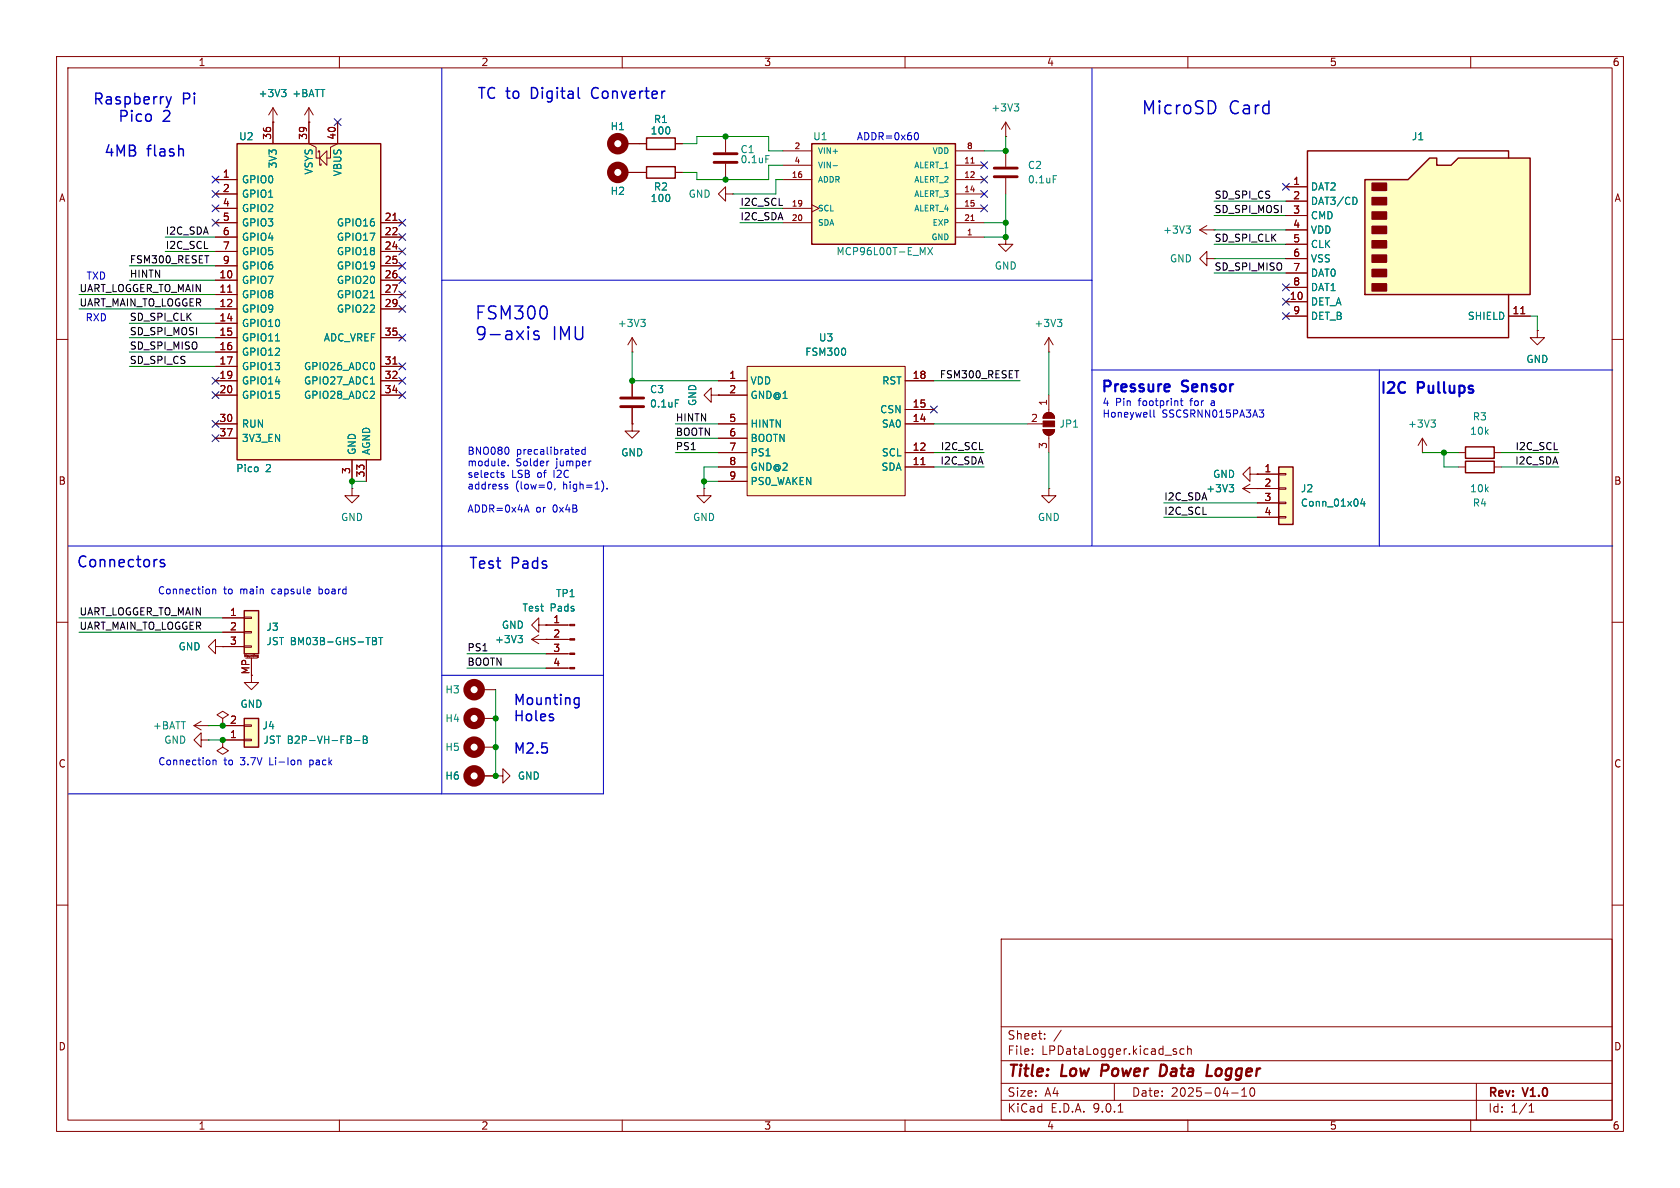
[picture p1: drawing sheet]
<svg xmlns="http://www.w3.org/2000/svg" width="297mm" height="210mm" viewBox="0 0 297 210" stroke-linecap="round" stroke-linejoin="round" font-family="sans-serif">
<path d="M0 0h297v210h-297z" fill="#fff" stroke="#fff" stroke-width=".18"/>
<g fill="none" stroke="#840000" stroke-width=".18">
<path d="M10 10h277v190h-277zM12 12h273v186h-273zM54.6 19.1l-.8 1.2M54.6 19.1l.8 1.2M54.6 19.1v2.5M60 10v2M110 10v2M160 10v2M210 10v2M260 10v2M54.6 21.6h.1M10 60h2"/>
<path d="M251.5 77.5l-.8 1.2M251.5 77.5l.7 1.2M251.5 77.5v2.5M285 60h2M251.5 80h.1M10 110h2M285 110h2M35.6 130.8v1.3l-1.3-1.3 1.3-1.3v1.3h1.2M36.8 130.8h.1M10 160h2M177 166h108v32h-108zM285 160h2"/>
<path d="M60 198v2M110 198v2M160 198v2M177 194.5h108M177 191.5h108M177 187.5h108M177 181.5h108M182.5 186.3v.1M182.5 185.5v.1M184.7 183.6v.1M184.7 182.8v.1M187.6 182.1l-1.3 2"/>
<path d="M197 191.5v3M197.7 196.6h.8M208 186v.3M209.3 185.5l-.4-.1-.3 .3v.4l.1 .2h.6M210 184.9v1.5M210 185.5l.2-.1 .3 .1 .1 .9M210 198v2M217.7 193.2h1.2M219.5 193.8h.9M219.5 192.7l.5-.4v1.5M221.1 192.4a.81 .81 0 0 0 .4 1.4l.2-.1 .1-.5-.1-.8M260 198v2"/>
<path d="M261 191.5v6.5M270.3 196.6h.9M270.3 195.5l.4-.4v1.5"/>
</g>
<path d="M194.9 188.2l-.3 2M206 188.3l-.7-.1-.3 2h.5l.5-.3M213.3 190.2h1M215.1 189.1l-.2 .7 .1 .3" fill="none" stroke="#840000" stroke-width=".4"/>
<path d="M253 74.2h.8l-.5 .5M253.5 74.7l.3 .3v.3l-.3 .2" fill="none" stroke="#008484" stroke-width=".18"/>
<path d="M226.1 82.6h2.5v10.1h-2.5z" fill="#ffffc2"/>
<path d="M226.1 82.6h2.5v10.1h-2.5z" fill="none" stroke="#840000" stroke-width=".25"/>
<path d="M222.2 83.8h3.9M222.2 86.4h3.9M222.2 88.9h3.9M222.2 91.4h3.9M226.1 83.7h1.2v.2h-1.2zM226.1 86.2h1.2v.3h-1.2zM226.1 88.8h1.2v.2h-1.2zM226.1 91.3h1.2v.3h-1.2z" fill="none" stroke="#840000" stroke-width=".18"/>
<path d="M240.9 88.1l-.3 1h.8M241.2 88.6v.9" fill="none" stroke="#008484" stroke-width=".18"/>
<path d="M132.1 64.8h27.9v22.8h-27.9z" fill="#ffffc2"/>
<g fill="none" stroke="#840000" stroke-width=".18">
<path d="M213.4 39.9l-1.3 .7M111.8 59.7l-.8 1.3M111.8 59.7l.7 1.3M111.8 59.7v2.5M212.1 40.6l1.3 .8M212.1 40.6h2.5M213.4 45.7v-1.2l-1.3 1.2 1.3 1.3v-1.3h1.2M214.6 40.6h.1M214.6 45.7h.1M111.8 62.2h.1M127 67.3h5.1M127 69.9h5.1"/>
<path d="M127 74.9h5.1M127 77.5h5.1M132.1 64.8h27.9v22.8h-27.9zM160 67.3h5.1M160 74.9h5.1M160 72.4h5.1M127 80h5.1M127 82.6h5.1M127 85.1h5.1M160 80h5.1M160 82.6h5.1M162.8 82.1h.7"/>
</g>
<path d="M209.7 39.9h.8l-.5 .5M113.3 56.5h.8l-.5 .4M113.8 56.9l.3 .3v.3l-.3 .2M210.2 40.4l.3 .3v.3l-.3 .2M149.4 61.8v.8" fill="none" stroke="#008484" stroke-width=".18"/>
<path d="M41.9 25.4h25.4v55.9h-25.4z" fill="#ffffc2"/>
<path d="M41.9 25.4h25.4v55.9h-25.4z" fill="none" stroke="#840000" stroke-width=".25"/>
<g fill="none" stroke="#840000" stroke-width=".18">
<path d="M38.1 31.8h3.8M38.1 34.3h3.8M38.1 36.8h3.8M38.1 39.4h3.8M48.3 21.6v3.8M54.6 21.6v3.8l1.3 .6v1.9h.6M56.3 26.9v-.2h.2v2.5h.3v-.2M56.5 27.9l1.3-1.2v2.5zM59.7 21.6v3.8l-1.3 .6v1.9h-.6M67.3 39.4h3.8M69.5 39h.7M38.1 41.9h3.8"/>
<path d="M38.1 44.5h3.8M38.1 47h3.8M38.1 49.5h3.8M38.1 52.1h3.8M38.1 54.6h3.8M38.1 57.2h3.8M38.1 59.7h3.8M40.2 51.7h.8M67.3 41.9h3.8M67.3 44.5h3.8M67.3 47h3.8M67.3 49.5h3.8"/>
<path d="M67.3 52.1h3.8M67.3 54.6h3.8M67.3 59.7h3.8M38.1 62.2h3.8M38.1 64.8h3.8M38.1 67.3h3.8M38.1 69.9h3.8M38.1 74.9h3.8M38.1 77.5h3.8M67.3 64.8h3.8M67.3 67.3h3.8M67.3 69.9h3.8"/>
<path d="M69.5 64.4h.7M62.2 86.4v1.2h1.3l-1.3 1.3-1.2-1.3h1.2M62.2 86.4h.1M62.2 81.3v3.8M64.8 81.3v3.8"/>
</g>
<path d="M65.5 52.6h.7M48.7 60.3h.7M65.5 67.9h.7" fill="none" stroke="#008484" stroke-width=".18"/>
<path d="M241.3 31.8h7.6l3.8-3.9h1.3v1.3h2.5l1.3-1.3h12.7v24.2h-29.2z" fill="#ffffc2"/>
<path d="M114.3 24.4h5.1v2h-5.1zM241.3 31.8h7.6l3.8-3.9h1.3v1.3h2.5l1.3-1.3h12.7v24.2h-29.2zM266.7 27.9v-1.2h-35.6v33h35.6v-7.6" fill="none" stroke="#840000" stroke-width=".25"/>
<g fill="#840000" stroke="#840000" stroke-width=".25">
<path d="M242.6 32.4h2.5v1.3h-2.5z"/>
<path d="M242.6 34.9h2.5v1.3h-2.5z"/>
<path d="M242.6 37.5h2.5v1.2h-2.5z"/>
<path d="M242.6 40h2.5v1.3h-2.5z"/>
<path d="M242.6 42.5h2.5v1.3h-2.5z"/>
<path d="M242.6 45.1h2.5v1.3h-2.5z"/>
<path d="M242.6 47.6h2.5v1.3h-2.5z"/>
<path d="M242.6 50.2h2.5v1.2h-2.5z"/>
</g>
<g fill="none" stroke="#840000" stroke-width=".18">
<path d="M110.5 25.4h3.8M119.4 25.4h1.2M128.3 34.3v-1.3l-1.3 1.3 1.3 1.3v-1.3h1.2M128.3 24.1v2.8M128.3 29v2.8M129.5 34.3h.1M227.3 33h3.8M227.3 35.6h3.8M227.3 38.1h3.8M227.3 40.6h3.8M227.3 43.2h3.8M227.3 45.7h3.8"/>
<path d="M227.3 48.3h3.8M227.3 50.8h3.8M227.3 53.3h3.8M227.3 55.9h3.8M266.7 55.9h3.8M268.8 55.5h.8M271.8 58.4v1.3h1.2l-1.2 1.3-1.3-1.3h1.3M271.8 58.4h.1M124.5 86.4v1.2h1.2l-1.2 1.3-1.3-1.3h1.3M124.5 86.4h.1M185.4 86.4v1.2h1.3l-1.3 1.3-1.3-1.3h1.3M185.4 86.4h.1"/>
<path d="M95.2 110.5v1.3l-1.2-1.3 1.2-1.3v1.3h1.3M96.5 110.5h.1M39.4 130.8v1.3l1 .6-1 .7-1-.7 1-.6M39.4 130.8h.1"/>
</g>
<path d="M135.4 27.5h.6M239.7 34.9l.2 .5-.2 .7" fill="none" stroke="#008484" stroke-width=".18"/>
<circle cx="109.2" cy="25.4" r="1.27" fill="none" stroke="#840000" stroke-width="1.3"/>
<path d="M126.2 27.2h4.1M126.2 28.7h4.1" fill="none" stroke="#840000" stroke-width=".51"/>
<path d="M143.5 25.4h25.4v17.8h-25.4z" fill="#ffffc2"/>
<path d="M114.3 29.5h5.1v2h-5.1zM143.5 25.4h25.4v17.8h-25.4zM259.1 79h5.1v2h-5.1zM259.1 81.5h5.1v2.1h-5.1z" fill="none" stroke="#840000" stroke-width=".25"/>
<g fill="none" stroke="#840000" stroke-width=".18">
<path d="M48.3 19.1l-.8 1.2M48.3 19.1l.7 1.2M48.3 19.1v2.5M48.3 21.6h.1M110.5 30.5h3.8M119.4 30.5h1.2M138.4 26.7h5.1M138.4 29.2h5.1M138.4 31.8h5.1M138.4 36.8h5.1M138.4 39.4h5.1M143.5 36.2l1.3 .6-1.3 .7"/>
<path d="M168.9 26.7h5.1M168.9 29.2h5.1M168.9 31.8h5.1M168.9 36.8h5.1M168.9 39.4h5.1M168.9 34.3h5.1M171.6 28.8h.6M171.6 39h.6M177.8 24.1h.1M177.8 21.6l-.8 1.3M177.8 21.6l.8 1.3M177.8 21.6v2.5"/>
<path d="M177.8 26.7v2.8M177.8 31.5v2.8M168.9 41.9h5.1M177.8 41.9v1.3h1.3l-1.3 1.3-1.3-1.3h1.3M177.8 41.9h.1M185.4 59.7l-.7 1.3M185.4 59.7l.8 1.3M185.4 59.7v2.5M111.8 74.9v1.3h1.2l-1.2 1.3-1.3-1.3h1.3M111.8 74.9h.1M111.8 67.3v2.8M111.8 72.1v2.8"/>
<path d="M125.7 69.9v-1.3l-1.2 1.3 1.2 1.2v-1.2h1.3M127 69.9h.1M181.6 74.9h2.8M184.4 75.9h2a1.02 1.02 0 0 1-1 1.1 1.02 1.02 0 0 1-1-1.1zM184.7 73.2a1.02 1.02 0 0 1 1.1-.2 1.02 1.02 0 0 1 .6 .9h-2zM185.4 62.2h.1M185.4 69.9v3M185.4 77v3M219.7 86.4l1.3 .7M219.7 86.4h2.5M221 83.8v-1.2l-1.3 1.2 1.3 1.3v-1.3h1.2M221 85.6l-1.3 .8"/>
<path d="M222.2 83.8h.1M222.2 86.4h.1M257.8 82.6h1.3M257.8 80h1.3M264.2 82.6h1.2M264.2 80h1.2M38.1 114.3v1.3l-1.3-1.3 1.3-1.3v1.3h1.3M39.4 114.3h.1M44.4 119.4v1.3h-1.2l1.2 1.2 1.3-1.2h-1.3M94 113h6.7M94 113l1.2 .8M95.2 112.3l-1.2 .7"/>
<path d="M96.5 113h.1M96.5 110.5h4.2M96.5 115.6h4.2M96.5 118.1h4.2M39.4 127l1-.6-1-.7-1 .7 1 .6v1.3M39.4 128.3h.1M85.1 137.2h2.5M85.1 132.1h2.5M85.1 127h2.5M85.1 121.9h2.5M87.6 137.2h1.3v1.2l1.3-1.2-1.3-1.3v1.3M87.6 137.2h.1"/>
</g>
<g fill="none" stroke="#008484" stroke-width=".18">
<path d="M49.8 15.8h.8l-.5 .5M50.3 16.3l.3 .2v.3l-.3 .3M179.3 18.4h.8l-.4 .4M179.9 18.8l.2 .3v.3l-.2 .2M147.3 29.3h.8M186.2 31.1h.6M164 43.8l.9 1.2M164.9 43.8l-.9 1.2M186.9 56.5h.8l-.4 .4M187.5 56.9l.2 .3v.3l-.2 .2M119.4 70.7h.6M217.3 85.7h.8l-.4 .5"/>
<path d="M217.8 86.2l.3 .2v.3l-.3 .2M91.6 112.3h.8l-.5 .5M92.1 112.8l.3 .3v.3l-.3 .2"/>
</g>
<g fill="#840000" stroke="#840000" stroke-width=".18">
<path d="M100.7 110.4h.9v.2h-.9z"/>
<path d="M100.7 112.9h.9v.3h-.9z"/>
<path d="M100.7 115.4h.9v.3h-.9z"/>
<path d="M100.7 118h.9v.2h-.9z"/>
<path d="M184.7 73.2a1.02 1.02 0 0 1 1.1-.2 1.02 1.02 0 0 1 .6 .9h-2z"/>
<path d="M184.4 74.4h2v1h-2z"/>
<path d="M184.4 75.9h2a1.02 1.02 0 0 1-1 1.1 1.02 1.02 0 0 1-1-1.1z"/>
</g>
<g fill="none" stroke="#840000" stroke-width="1.3">
<circle cx="109.2" cy="30.5" r="1.27"/>
<circle cx="83.8" cy="121.9" r="1.27"/>
<circle cx="83.8" cy="127" r="1.27"/>
<circle cx="83.8" cy="132.1" r="1.27"/>
<circle cx="83.8" cy="137.2" r="1.27"/>
</g>
<path d="M175.8 29.7h4M175.8 31.2h4M109.7 70.4h4.1M109.7 71.9h4.1" fill="none" stroke="#840000" stroke-width=".51"/>
<path d="M43.2 108h2.5v7.6h-2.5z" fill="#ffffc2"/>
<path d="M43.2 108h2.5v7.6h-2.5z" fill="none" stroke="#840000" stroke-width=".25"/>
<path d="M39.4 109.2h3.8M39.4 111.8h3.8M39.4 114.3h3.8M43.2 109.1h1.2v.2h-1.2zM43.2 111.6h1.2v.3h-1.2zM43.2 114.2h1.2v.2h-1.2zM43.4 116.3h2.1M44.4 116.3v3.1M45.5 116.1h.1M45.5 115.9v.2M45.5 115.9h.1v.3h-.1M45.5 115.9h.1" fill="none" stroke="#840000" stroke-width=".18"/>
<path d="M65.8 112.7l.7 .1v.3l-.2 .2M65.8 113.3h.5M66.3 113.3l.3 .2-.1 .3-.7 .2M66.9 112.7h.8M67.3 112.7v1.3" fill="none" stroke="#008484" stroke-width=".18"/>
<path d="M43.2 127h2.5v5.1h-2.5z" fill="#ffffc2"/>
<path d="M43.2 127h2.5v5.1h-2.5z" fill="none" stroke="#840000" stroke-width=".25"/>
<g fill="none" stroke="#840000" stroke-width=".18">
<path d="M38.1 31.8h3.8M38.1 34.3h3.8M38.1 36.8h3.8M38.1 39.4h3.8M48.3 21.6h.1M48.3 21.6v3.8M54.6 21.6h.1M54.6 21.6v3.8M59.7 21.6v3.8M67.3 39.4h3.8M69.5 39h.7M110.5 30.5h3.8"/>
<path d="M110.5 25.4h3.8M119.4 30.5h1.2M119.4 25.4h1.2M227.3 33h3.8M227.3 35.6h3.8M227.3 38.1h3.8M38.1 41.9h3.8M38.1 44.5h3.8M38.1 47h3.8M38.1 49.5h3.8M38.1 52.1h3.8M38.1 54.6h3.8"/>
<path d="M38.1 57.2h3.8M38.1 59.7h3.8M40.2 51.7h.8M67.3 41.9h3.8M67.3 44.5h3.8M67.3 47h3.8M67.3 49.5h3.8M67.3 52.1h3.8M67.3 54.6h3.8M67.3 59.7h3.8M227.3 40.6h3.8M227.3 43.2h3.8"/>
<path d="M227.3 45.7h3.8M227.3 48.3h3.8M227.3 50.8h3.8M227.3 53.3h3.8M227.3 55.9h3.8M266.7 55.9h3.8M268.8 55.5h.8M271.8 58.4h.1M38.1 62.2h3.8M38.1 64.8h3.8M38.1 67.3h3.8M38.1 69.9h3.8"/>
<path d="M38.1 74.9h3.8M38.1 77.5h3.8M67.3 64.8h3.8M67.3 67.3h3.8M67.3 69.9h3.8M69.5 64.4h.7M111.8 74.9h.1M111.8 67.3v2.8M111.8 72.1v2.8M127 69.9h.1M127 67.3h5.1M127 69.9h5.1"/>
<path d="M127 74.9h5.1M127 77.5h5.1M160 67.3h5.1M160 74.9h5.1M160 72.4h5.1M62.2 81.3v3.8M64.8 81.3v3.8M127 80h5.1M127 82.6h5.1M127 85.1h5.1M160 80h5.1M160 82.6h5.1"/>
<path d="M162.8 82.1h.7M222.2 83.8h.1M222.2 86.4h.1M222.2 83.8h3.9M222.2 86.4h3.9M222.2 88.9h3.9M222.2 91.4h3.9M39.4 114.3h.1M39.4 109.2h3.8M39.4 111.8h3.8M39.4 114.3h3.8M44.4 116.3v3.1"/>
<path d="M96.5 110.5h.1M96.5 113h.1M96.5 110.5h3.8M96.5 113h3.8M96.5 115.6h3.8M96.5 118.1h3.8M34.3 128.3h2.5M34.3 128.3l1.3 .7M35.6 127.5l-1.3 .8M36.8 128.3h.1M39.4 128.3h.1M39.4 130.8h.1"/>
<path d="M39.4 130.8h3.8M39.4 128.3h3.8M43.2 130.7h1.2v.2h-1.2zM43.2 128.1h1.2v.3h-1.2zM85.1 137.2h2.5M87.6 137.2h.1"/>
</g>
<g fill="none" stroke="#008484" stroke-width=".18">
<path d="M49.8 15.8h.8l-.5 .5M50.3 16.3l.3 .2v.3l-.3 .3M239.7 34.9l.2 .5-.2 .7M65.5 52.6h.7M48.7 60.3h.7M65.5 67.9h.7M119.4 70.7h.6M149.4 61.8v.8M217.3 85.7h.8l-.4 .5M217.8 86.2l.3 .2v.3l-.3 .2M240.9 88.1l-.3 1h.8M241.2 88.6v.9"/>
<path d="M65.8 112.7l.7 .1v.3l-.2 .2M65.8 113.3h.5M66.3 113.3l.3 .2-.1 .3-.7 .2M66.9 112.7h.8M67.3 112.7v1.3M91.6 112.3h.8l-.5 .5M92.1 112.8l.3 .3v.3l-.3 .2M62.7 130.9h.9M64.2 130.1h.4l.3 .3-.3 .3 .3 .1 .1 .3-.3 .3h-.5zM64.2 130.7h.4"/>
</g>
<g fill="none" stroke="#0000c2" stroke-width=".18">
<path d="M78.1 12.1v128.2M193 12.1v84.4M161.8 23.6l.1-.2a.68 .68 0 0 1 .5 .7 .68 .68 0 0 1-.5 .6l-.1-.1M78.1 49.5h114.9M89.8 79.2l.2 .3-.2 .7M101.9 79.5h.4l.1 .3-.6 .1M103.5 79.5h-.4l-.3 .2 .2 .5h.5M103.5 79v1.3M193 65.4h92.1M203.4 73.7h.1M204 72.5v1.1l.2 .1M208.6 70.9h.5"/>
<path d="M208.8 70.4v1.1l.3 .2M222.6 72.5h.8l-.4 .5 .3 .1 .1 .4-.2 .2h-.4M243.8 65.4v31.1M12.1 96.5h273M88.6 83.8l.5 .4-.2 .2-.3-.1M89.1 83.6h-.3l-.2 .1M89.3 86l.5 .2-.1 .2h-.3M89.3 85.7h.4M89.8 82.2v.2M92.8 90.2h.6M93.1 89.3l.4 1.2M97.2 85.2a.79 .79 0 0 1 0 1.2"/>
<path d="M98.1 86.4l-.1 .2M102.3 80.2l-.4 .1M104.4 81.5h.1M106.5 85.2l.2 .6-.2 .9M106.7 96.5v43.8h-94.6M107.3 86.3v.1M37.6 104.1v.9M37.6 104.3l.2-.2 .3 .1v.8M78.1 119.4h28.6M37.7 134.4v.8M37.7 134.5l.1-.1h.3l.1 .8M52.7 134.4h.4l.1 .8"/>
</g>
<g fill="none" stroke="#008400" stroke-width=".18">
<path d="M120.6 25.4h2.6v-1.3h12.7v2.6h2.5M130.8 39.4h7.6M130.8 36.8h7.6M138.4 29.2h-2.5v2.6h-12.7v-1.3h-2.6M138.4 31.8h-1.2v2.5h-7.7M174 39.4h3.8M177.8 24.1v2.6h-3.8M177.8 34.3v7.6h-3.8M214.6 38.1h12.7M214.6 35.6h12.7M14 52.1h24.1M14 54.6h24.1"/>
<path d="M22.9 49.5h15.2M22.9 47h15.2M22.9 59.7h15.2M22.9 57.2h15.2M29.2 41.9h8.9M29.2 44.5h8.9M214.6 48.3h12.7M214.6 45.7h12.7M214.6 43.2h12.7M214.6 40.6h12.7M270.5 55.9h1.3v2.5M22.9 64.8h15.2"/>
<path d="M22.9 62.2h15.2M111.8 62.2v5.1h15.2M119.4 74.9h7.6M119.4 77.5h7.6M165.1 67.3h15.2M165.1 74.9h16.5M185.4 62.2v7.7M64.8 85.1h-2.6v1.3M119.4 80h7.6M124.5 85.1h2.5M127 82.6h-2.5v3.8M165.1 82.6h8.9"/>
<path d="M165.1 80h8.9M185.4 80v6.4M205.7 88.9h16.5M205.7 91.4h16.5M251.5 80h6.3M255.3 80v2.6h2.5M265.4 82.6h10.2M265.4 80h10.2M14 109.2h25.4M14 111.8h25.4M82.5 118.1h14M82.5 115.6h14"/>
<path d="M36.8 128.3h2.6M36.8 130.8h2.6M87.6 121.9v15.3"/>
</g>
<g fill="none" stroke="#000084" stroke-width=".18">
<path d="M37.5 36.2l1.2 1.2M37.5 38.8l1.2 1.2M37.5 31.1l1.2 1.3M37.5 33.7l1.2 1.2M38.7 36.2l-1.2 1.2M38.7 38.8l-1.2 1.2M38.7 31.1l-1.2 1.3M38.7 33.7l-1.2 1.2M59.1 21l1.2 1.2M60.3 21l-1.2 1.2M70.5 38.8l1.2 1.2M71.7 38.8l-1.2 1.2"/>
<path d="M173.4 28.6l1.2 1.2M173.4 36.2l1.2 1.2M173.4 33.7l1.2 1.2M173.4 31.1l1.2 1.3M174.6 28.6l-1.2 1.2M174.6 36.2l-1.2 1.2M174.6 33.7l-1.2 1.2M174.6 31.1l-1.2 1.3M226.7 32.4l1.2 1.2M227.9 32.4l-1.2 1.2M70.5 46.4l1.2 1.2M70.5 41.3l1.2 1.2"/>
<path d="M70.5 54l1.2 1.2M70.5 51.5l1.2 1.2M70.5 43.8l1.2 1.3M70.5 48.9l1.2 1.2M70.5 59.1l1.2 1.2M71.7 46.4l-1.2 1.2M71.7 41.3l-1.2 1.2M71.7 54l-1.2 1.2M71.7 43.8l-1.2 1.3M71.7 51.5l-1.2 1.2M71.7 48.9l-1.2 1.2M71.7 59.1l-1.2 1.2"/>
<path d="M226.7 52.7l1.2 1.2M226.7 50.2l1.2 1.2M226.7 55.3l1.2 1.2M227.9 52.7l-1.2 1.2M227.9 50.2l-1.2 1.2M227.9 55.3l-1.2 1.2M37.5 76.9l1.2 1.2M37.5 74.3l1.2 1.2M37.5 69.2l1.2 1.3M37.5 66.7l1.2 1.2M38.7 74.3l-1.2 1.2M38.7 76.9l-1.2 1.2"/>
<path d="M38.7 69.2l-1.2 1.3M38.7 66.7l-1.2 1.2M70.5 69.2l1.2 1.3M70.5 64.2l1.2 1.2M70.5 66.7l1.2 1.2M71.7 69.2l-1.2 1.3M71.7 64.2l-1.2 1.2M71.7 66.7l-1.2 1.2M164.5 71.8l1.2 1.2M165.7 71.8l-1.2 1.2"/>
</g>
<path d="M95.2 58.6l-.5-.1-.3 .3 .1 .4 .7 .2 .1 .2-.1 .3-.2 .1-.6-.1M28.9 99.6l.2 .2v.3l-.2 .1M28.9 98.9l.2 .1" fill="none" stroke="#0000c2" stroke-width=".25"/>
<path d="M206.5 67.9l.2 .1 .1 .4-.9 .2M206.7 69.1l-.2 .1" fill="none" stroke="#0000c2" stroke-width=".38"/>
<g fill="#008400" stroke="#008400" stroke-width=".18">
<circle cx="111.8" cy="67.3" r=".46"/>
<circle cx="128.3" cy="24.1" r=".46"/>
<circle cx="128.3" cy="31.8" r=".46"/>
<circle cx="87.6" cy="137.2" r=".46"/>
<circle cx="87.6" cy="132.1" r=".46"/>
<circle cx="87.6" cy="127" r=".46"/>
<circle cx="177.8" cy="41.9" r=".46"/>
<circle cx="177.8" cy="39.4" r=".46"/>
<circle cx="177.8" cy="26.7" r=".46"/>
<circle cx="255.3" cy="80" r=".46"/>
<circle cx="124.5" cy="85.1" r=".46"/>
<circle cx="39.4" cy="128.3" r=".46"/>
<circle cx="62.2" cy="85.1" r=".46"/>
<circle cx="39.4" cy="130.8" r=".46"/>
</g>
<g font-size="3.2" fill="#0000c2">
<text x="201.7" y="20.6">MicroSD</text>
<text x="217.2" y="20.6">Card</text>
<text x="83.8" y="56.8">FSM300</text>
<text x="83.8" y="60.5">9-axis</text>
<text x="97.6" y="60.5">IMU</text>
</g>
<g font-size="2.8" fill="#840000">
<text x="178" y="190.9">Title:</text>
<text x="187.7" y="190.9">Low</text>
<text x="195.5" y="190.9">Power</text>
<text x="206.7" y="190.9">Data</text>
<text x="215.8" y="190.9">Logger</text>
</g>
<g font-size="2.7" fill="#0000c2">
<text x="84.3" y="17.8">TC to</text>
<text x="94.1" y="17.8">Digital</text>
<text x="105.2" y="17.8">Converter</text>
<text x="16.3" y="18.8">Raspberry</text>
<text x="20.7" y="21.9">Pico</text>
<text x="28.7" y="21.9">2</text>
<text x="32.2" y="18.8">Pi</text>
<text x="18.3" y="28">4MB</text>
<text x="26" y="28">flash</text>
<text x="194.4" y="69.9">Pressure</text>
<text x="209" y="69.9">Sensor</text>
<text x="243.7" y="70.1">I2C</text>
<text x="250.6" y="70.1">Pullups</text>
<text x="13.5" y="100.7">Connectors</text>
<text x="82.8" y="100.9">Test</text>
<text x="90.4" y="100.9">Pads</text>
</g>
<g font-size="2.5" fill="#0000c2">
<text x="90.7" y="125">Mounting</text>
<text x="90.7" y="127.9">Holes</text>
<text x="90.7" y="133.6">M2.5</text>
</g>
<g font-size="2.1" fill="#840000">
<text x="178" y="184">Sheet:</text>
<text x="178" y="186.7">File:</text>
<text x="184.1" y="186.7">LPDataLogger.kicad_sch</text>
<text x="178" y="196.9">KiCad</text>
<text x="178" y="194.1">Size:</text>
<text x="184.7" y="194.1">A4</text>
<text x="185.7" y="196.9">E.D.A.</text>
<text x="193.3" y="196.9">9.0.1</text>
<text x="200" y="194.1">Date:</text>
<text x="207" y="194.1">2025-04-10</text>
<text x="263" y="194.3">Rev:</text>
<text x="263" y="196.9">Id:</text>
<text x="267.1" y="196.9">1/1</text>
<text x="269.4" y="194.3">V1.0</text>
</g>
<g font-size="1.8" fill="#840000">
<text x="35" y="11.9">1</text>
<text x="85" y="11.9">2</text>
<text x="135" y="11.9">3</text>
<text x="185" y="11.9">4</text>
<text x="235" y="11.9">5</text>
<text x="285" y="11.9">6</text>
<text x="48" y="24.8" transform="rotate(-90 48 24.8)">36</text>
<text x="54.4" y="24.8" transform="rotate(-90 54.4 24.8)">39</text>
<text x="59.4" y="24.8" transform="rotate(-90 59.4 24.8)">40</text>
<text x="10.3" y="35.9">A</text>
<text x="39.3" y="31.5">1</text>
<text x="39.3" y="34">2</text>
<text x="228.5" y="32.8">1</text>
<text x="228.5" y="35.3">2</text>
<text x="285.3" y="35.9">A</text>
<text x="39.3" y="36.6">4</text>
<text x="39.3" y="39.1">5</text>
<text x="39.3" y="41.7">6</text>
<text x="67.9" y="39.1">21</text>
<text x="67.9" y="41.7">22</text>
<text x="228.5" y="37.8">3</text>
<text x="228.5" y="40.4">4</text>
<text x="39.3" y="44.2">7</text>
<text x="39.3" y="46.7">9</text>
<text x="67.9" y="44.2">24</text>
<text x="67.9" y="46.7">25</text>
<text x="228.5" y="42.9">5</text>
<text x="228.5" y="45.5">6</text>
<text x="38.7" y="49.3">10</text>
<text x="38.7" y="51.8">11</text>
<text x="67.9" y="49.3">26</text>
<text x="67.9" y="51.8">27</text>
<text x="227.9" y="53.1">10</text>
<text x="228.5" y="48">7</text>
<text x="228.5" y="50.5">8</text>
<text x="38.7" y="54.4">12</text>
<text x="38.7" y="56.9">14</text>
<text x="38.7" y="59.4">15</text>
<text x="67.9" y="54.4">29</text>
<text x="67.9" y="59.4">35</text>
<text x="228.5" y="55.6">9</text>
<text x="267.3" y="55.6">11</text>
<text x="38.7" y="62">16</text>
<text x="38.7" y="64.5">17</text>
<text x="67.9" y="64.5">31</text>
<text x="38.7" y="67.1">19</text>
<text x="38.7" y="69.6">20</text>
<text x="67.9" y="67.1">32</text>
<text x="67.9" y="69.6">34</text>
<text x="128.8" y="67.1">1</text>
<text x="128.8" y="69.6">2</text>
<text x="161.2" y="67.1">18</text>
<text x="185.2" y="71.8" transform="rotate(-90 185.2 71.8)">1</text>
<text x="38.7" y="74.7">30</text>
<text x="38.7" y="77.2">37</text>
<text x="128.8" y="74.7">5</text>
<text x="128.8" y="77.2">6</text>
<text x="161.2" y="72.1">15</text>
<text x="161.2" y="74.7">14</text>
<text x="182.2" y="74.7">2</text>
<text x="62" y="83.9" transform="rotate(-90 62 83.9)">3</text>
<text x="128.8" y="79.8">7</text>
<text x="128.8" y="82.3">8</text>
<text x="161.2" y="79.8">12</text>
<text x="161.2" y="82.3">11</text>
<text x="185.2" y="79.4" transform="rotate(-90 185.2 79.4)">3</text>
<text x="223.4" y="83.6">1</text>
<text x="10.3" y="85.9">B</text>
<text x="64.5" y="84.5" transform="rotate(-90 64.5 84.5)">33</text>
<text x="128.8" y="84.8">9</text>
<text x="223.4" y="86.1">2</text>
<text x="223.4" y="88.6">3</text>
<text x="285.3" y="85.9">B</text>
<text x="223.4" y="91.2">4</text>
<text x="40.6" y="109">1</text>
<text x="40.6" y="111.5">2</text>
<text x="97.7" y="110.2">1</text>
<text x="97.7" y="112.8">2</text>
<text x="40.6" y="114">3</text>
<text x="44.2" y="119.3" transform="rotate(-90 44.2 119.3)">MP</text>
<text x="97.7" y="115.3">3</text>
<text x="97.7" y="117.9">4</text>
<text x="40.6" y="130.6">1</text>
<text x="40.6" y="128">2</text>
<text x="10.3" y="135.9">C</text>
<text x="285.3" y="135.9">C</text>
<text x="10.3" y="185.9">D</text>
<text x="285.3" y="185.9">D</text>
<text x="35" y="199.9">1</text>
<text x="85" y="199.9">2</text>
<text x="135" y="199.9">3</text>
<text x="185" y="199.9">4</text>
<text x="235" y="199.9">5</text>
<text x="285" y="199.9">6</text>
</g>
<g font-size="1.8" fill="#008484">
<text x="45.6" y="17.4">+3V3</text>
<text x="51.6" y="17.4">+BATT</text>
<text x="107.8" y="23.2">H1</text>
<text x="114.9" y="24">100</text>
<text x="115.5" y="21.9">R1</text>
<text x="175.2" y="19.9">+3V3</text>
<text x="42.2" y="25">U2</text>
<text x="49.1" y="29.9" transform="rotate(-90 49.1 29.9)">3V3</text>
<text x="130.8" y="27.3">C1</text>
<text x="130.8" y="29.1">0.1uF</text>
<text x="143.7" y="25">U1</text>
<text x="249.5" y="25">J1</text>
<text x="42.7" y="32.6">GPIO0</text>
<text x="42.7" y="35.2">GPIO1</text>
<text x="55.5" y="31" transform="rotate(-90 55.5 31)">VSYS</text>
<text x="60.6" y="31.3" transform="rotate(-90 60.6 31.3)">VBUS</text>
<text x="107.8" y="34.6">H2</text>
<text x="114.9" y="35.9">100</text>
<text x="115.5" y="33.9">R2</text>
<text x="121.6" y="35.2">GND</text>
<text x="181.6" y="30.1">C2</text>
<text x="181.6" y="32.6">0.1uF</text>
<text x="231.6" y="33.9">DAT2</text>
<text x="42.7" y="37.7">GPIO2</text>
<text x="42.7" y="40.2">GPIO3</text>
<text x="59.5" y="40.2">GPIO16</text>
<text x="205.5" y="41.5">+3V3</text>
<text x="231.6" y="36.4">DAT3/CD</text>
<text x="231.6" y="39">CMD</text>
<text x="231.6" y="41.5">VDD</text>
<text x="42.7" y="42.8">GPIO4</text>
<text x="42.7" y="45.3">GPIO5</text>
<text x="42.7" y="47.9">GPIO6</text>
<text x="59.5" y="42.8">GPIO17</text>
<text x="59.5" y="45.3">GPIO18</text>
<text x="59.5" y="47.9">GPIO19</text>
<text x="147.8" y="45.3">MCP96L00T-E_MX</text>
<text x="175.8" y="47.9">GND</text>
<text x="206.7" y="46.6">GND</text>
<text x="231.6" y="44">CLK</text>
<text x="231.6" y="46.6">VSS</text>
<text x="42.7" y="50.4">GPIO7</text>
<text x="42.7" y="52.9">GPIO8</text>
<text x="59.5" y="50.4">GPIO20</text>
<text x="59.5" y="52.9">GPIO21</text>
<text x="231.6" y="49.1">DAT0</text>
<text x="231.6" y="51.7">DAT1</text>
<text x="42.7" y="55.5">GPIO9</text>
<text x="42.7" y="58">GPIO10</text>
<text x="59.5" y="55.5">GPIO22</text>
<text x="109.1" y="58">+3V3</text>
<text x="182.8" y="58">+3V3</text>
<text x="231.6" y="54.2">DET_A</text>
<text x="231.6" y="56.7">DET_B</text>
<text x="259.4" y="56.7">SHIELD</text>
<text x="42.7" y="60.6">GPIO11</text>
<text x="42.7" y="63.1">GPIO12</text>
<text x="42.7" y="65.6">GPIO13</text>
<text x="53.6" y="65.6">GPIO26_ADC0</text>
<text x="57.2" y="60.6">ADC_VREF</text>
<text x="142.3" y="63.1">FSM300</text>
<text x="144.7" y="60.6">U3</text>
<text x="269.7" y="64.4">GND</text>
<text x="42.7" y="68.2">GPIO14</text>
<text x="42.7" y="70.7">GPIO15</text>
<text x="53.6" y="68.2">GPIO27_ADC1</text>
<text x="53.6" y="70.7">GPIO28_ADC2</text>
<text x="114.8" y="69.7">C3</text>
<text x="123.3" y="71.9" transform="rotate(-90 123.3 71.9)">GND</text>
<text x="132.6" y="68.2">VDD</text>
<text x="132.6" y="70.7">GND@1</text>
<text x="155.9" y="68.2">RST</text>
<text x="42.7" y="75.8">RUN</text>
<text x="114.8" y="72.2">0.1uF</text>
<text x="132.6" y="75.8">HINTN</text>
<text x="155.5" y="73.3">CSN</text>
<text x="155.8" y="75.8">SA0</text>
<text x="187.2" y="75.8">JP1</text>
<text x="248.8" y="75.8">+3V3</text>
<text x="259.8" y="77.1">10k</text>
<text x="260.3" y="74.5">R3</text>
<text x="41.7" y="83.7">Pico</text>
<text x="42.7" y="78.3">3V3_EN</text>
<text x="46.9" y="83.7">2</text>
<text x="63.1" y="80.5" transform="rotate(-90 63.1 80.5)">GND</text>
<text x="65.6" y="80.5" transform="rotate(-90 65.6 80.5)">AGND</text>
<text x="109.7" y="80.9">GND</text>
<text x="132.6" y="78.3">BOOTN</text>
<text x="132.6" y="80.9">PS1</text>
<text x="132.6" y="83.4">GND@2</text>
<text x="155.7" y="83.4">SDA</text>
<text x="155.8" y="80.9">SCL</text>
<text x="132.6" y="86">PS0_WAKEN</text>
<text x="213.1" y="87.2">+3V3</text>
<text x="214.4" y="84.7">GND</text>
<text x="229.9" y="87.2">J2</text>
<text x="229.9" y="89.8">Conn_01x04</text>
<text x="259.8" y="87.2">10k</text>
<text x="260.3" y="89.8">R4</text>
<text x="60.2" y="92.3">GND</text>
<text x="122.4" y="92.3">GND</text>
<text x="183.4" y="92.3">GND</text>
<text x="98.2" y="105.8">TP1</text>
<text x="47" y="111.7">J3</text>
<text x="87.4" y="113.9">+3V3</text>
<text x="88.6" y="111.4">GND</text>
<text x="92.3" y="108.3">Test</text>
<text x="97.2" y="108.3">Pads</text>
<text x="31.5" y="115.2">GND</text>
<text x="47" y="114.2">JST BM03B-GHS-TBT</text>
<text x="42.4" y="125.3">GND</text>
<text x="78.6" y="122.8">H3</text>
<text x="26.9" y="129.1">+BATT</text>
<text x="28.9" y="131.7">GND</text>
<text x="46.3" y="129.1">J4</text>
<text x="46.5" y="131.7">JST B2P-VH-FB-B</text>
<text x="78.6" y="127.9">H4</text>
<text x="78.6" y="132.9">H5</text>
<text x="78.6" y="138">H6</text>
<text x="91.4" y="138">GND</text>
</g>
<g font-size="1.8" fill="#0000c2">
<text x="151.4" y="25">ADDR=0x60</text>
<text x="15.2" y="49.6">TXD</text>
<text x="15" y="57">RXD</text>
<text x="194.8" y="72">4</text>
<text x="197.2" y="72">Pin</text>
<text x="201.4" y="72">footprint</text>
<text x="210.7" y="72">for</text>
<text x="214.6" y="72">a</text>
<text x="194.8" y="74">Honeywell</text>
<text x="205.4" y="74">SSCSRNN015PA3A3</text>
<text x="82.5" y="80.6">BNO080</text>
<text x="82.5" y="82.6">module.</text>
<text x="91.2" y="82.6">Solder</text>
<text x="91.3" y="80.6">precalibrated</text>
<text x="98.4" y="82.6">jumper</text>
<text x="82.5" y="84.7">selects</text>
<text x="82.5" y="86.7">address</text>
<text x="90.4" y="84.7">LSB</text>
<text x="91.1" y="86.7">(low=0,</text>
<text x="95.1" y="84.7">of</text>
<text x="98.2" y="84.7">I2C</text>
<text x="99.6" y="86.7">high=1).</text>
<text x="82.5" y="90.8">ADDR=0x4A</text>
<text x="94.7" y="90.8">or</text>
<text x="97.8" y="90.8">0x4B</text>
<text x="27.8" y="105.3">Connection</text>
<text x="39.5" y="105.3">to</text>
<text x="42.6" y="105.3">main</text>
<text x="48.3" y="105.3">capsule</text>
<text x="56.8" y="105.3">board</text>
<text x="27.9" y="135.5">Connection</text>
<text x="39.6" y="135.5">to</text>
<text x="42.6" y="135.5">3.7V</text>
<text x="47.9" y="135.5">Li-Ion</text>
<text x="55.2" y="135.5">pack</text>
</g>
<g font-size="1.8">
<text x="214.6" y="35.2">SD_SPI_CS</text>
<text x="29.2" y="41.6">I2C_SDA</text>
<text x="130.8" y="36.5">I2C_SCL</text>
<text x="130.8" y="39">I2C_SDA</text>
<text x="214.6" y="37.8">SD_SPI_MOSI</text>
<text x="22.9" y="46.6">FSM300_RESET</text>
<text x="29.2" y="44.1">I2C_SCL</text>
<text x="214.6" y="42.8">SD_SPI_CLK</text>
<text x="214.6" y="47.9">SD_SPI_MISO</text>
<text x="14" y="51.7">UART_LOGGER_TO_MAIN</text>
<text x="22.9" y="49.2">HINTN</text>
<text x="14" y="54.3">UART_MAIN_TO_LOGGER</text>
<text x="22.9" y="56.8">SD_SPI_CLK</text>
<text x="22.9" y="59.3">SD_SPI_MOSI</text>
<text x="22.9" y="61.9">SD_SPI_MISO</text>
<text x="22.9" y="64.4">SD_SPI_CS</text>
<text x="166" y="67">FSM300_RESET</text>
<text x="119.4" y="77.1">BOOTN</text>
<text x="119.4" y="74.6">HINTN</text>
<text x="119.4" y="79.7">PS1</text>
<text x="166.2" y="82.2">I2C_SDA</text>
<text x="166.2" y="79.7">I2C_SCL</text>
<text x="267.8" y="82.2">I2C_SDA</text>
<text x="267.8" y="79.7">I2C_SCL</text>
<text x="205.7" y="88.6">I2C_SDA</text>
<text x="205.7" y="91.1">I2C_SCL</text>
<text x="14" y="108.9">UART_LOGGER_TO_MAIN</text>
<text x="14" y="111.4">UART_MAIN_TO_LOGGER</text>
<text x="82.5" y="117.8">BOOTN</text>
<text x="82.5" y="115.2">PS1</text>
</g>
<g font-size="1.4" fill="#840000">
<text x="140.4" y="26.4">2</text>
<text x="140.4" y="29">4</text>
<text x="170.4" y="29">11</text>
<text x="170.8" y="26.4">8</text>
<text x="139.9" y="31.5">16</text>
<text x="170.4" y="31.5">12</text>
<text x="170.4" y="34">14</text>
<text x="139.9" y="36.6">19</text>
<text x="139.9" y="39.1">20</text>
<text x="170.4" y="36.6">15</text>
<text x="170.4" y="39.1">21</text>
<text x="170.8" y="41.7">1</text>
</g>
<g font-size="1.4" fill="#008484">
<text x="144.5" y="27.4">VIN+</text>
<text x="144.5" y="29.9">VIN-</text>
<text x="161.5" y="29.9">ALERT_1</text>
<text x="164.7" y="27.4">VDD</text>
<text x="144.5" y="32.5">ADDR</text>
<text x="161.5" y="32.5">ALERT_2</text>
<text x="161.5" y="35">ALERT_3</text>
<text x="144.5" y="37.6">SCL</text>
<text x="144.5" y="40.1">SDA</text>
<text x="161.5" y="37.6">ALERT_4</text>
<text x="164.7" y="40.1">EXP</text>
<text x="164.5" y="42.6">GND</text>
</g>
<text font-size=".5" fill="#840000" x="43.1" y="116.3">Mounting</text>
</svg>
